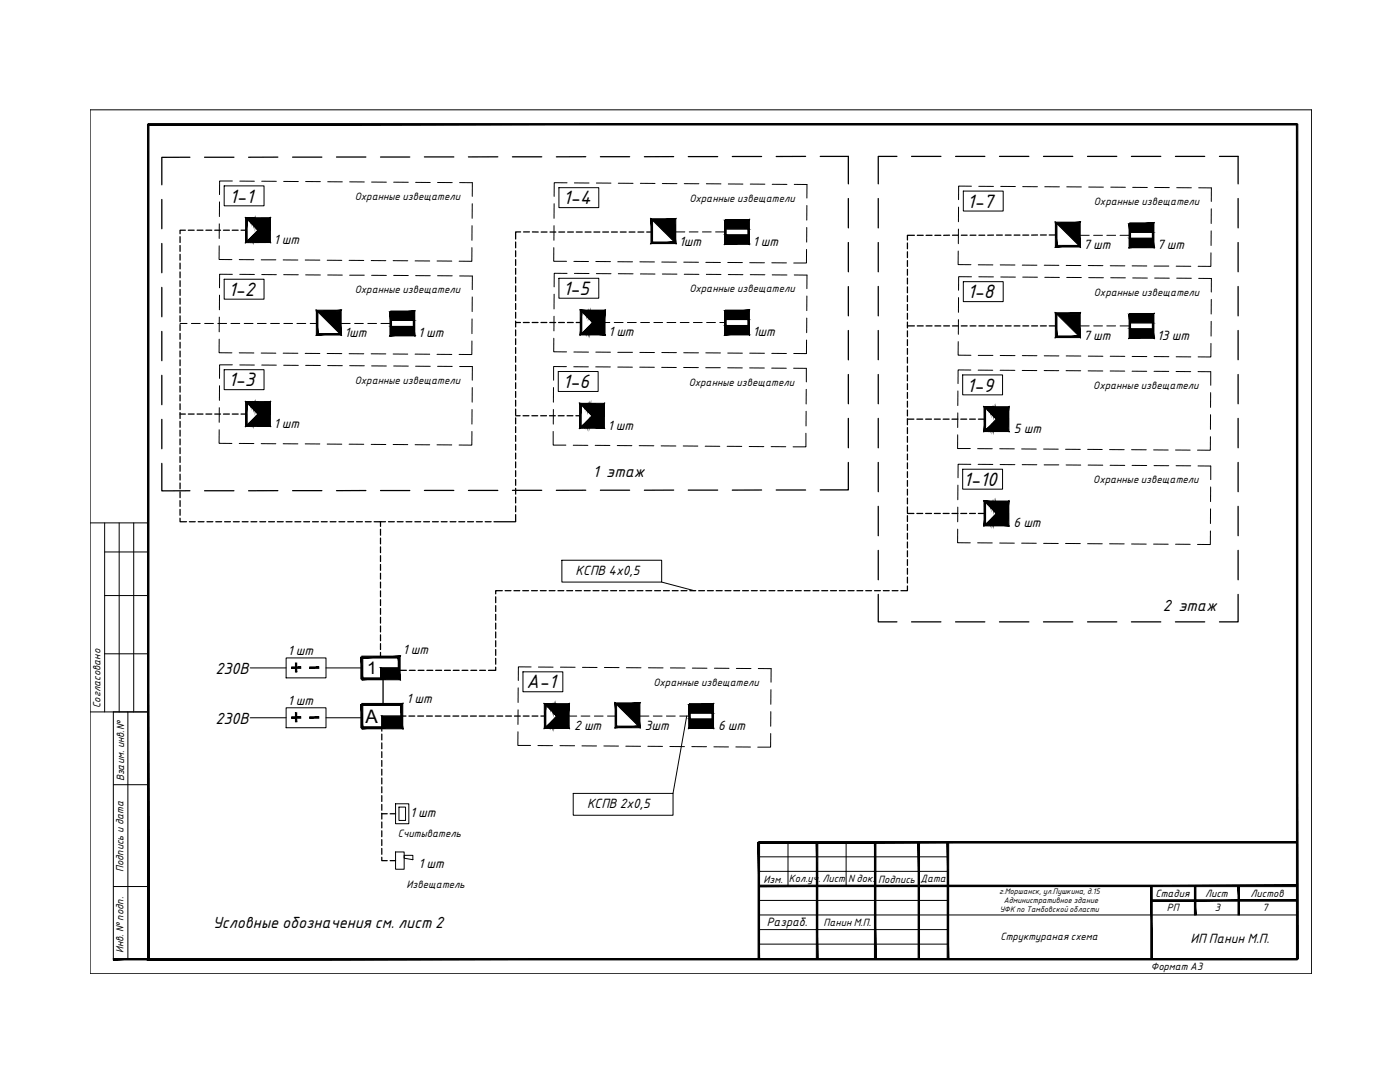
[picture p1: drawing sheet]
<svg xmlns="http://www.w3.org/2000/svg" width="279mm" height="216mm" viewBox="0 0 279 216" stroke-linecap="round" stroke-linejoin="round" font-family="sans-serif">
<!-- layer: DESC -->
<g fill="none" stroke="#000" stroke-width=".2">
<path d="M18 21.9h243.8v172.4h-243.8zM44.7 37.1h8v4h-8zM46.4 36.1h-2.6v2.7M47.9 36.1l2.9 .1M52.2 36.2h3M56.6 36.2h2.9M61 36.2h2.9M65.4 36.3h2.9M69.8 36.3h2.9M74.2 36.3l2.9 .1M78.6 36.4h2.9M82.9 36.4h3"/>
<path d="M87.3 36.4h2.9M91.7 36.4l2.6 .1-.1 2.7M111.5 37.5h8v3.9h-8zM113.2 36.5h-2.6v2.7M114.6 36.5h3M119 36.5h2.9M123.4 36.6h2.9M127.8 36.6h2.9M132.2 36.6h2.9M136.6 36.6l2.9 .1M141 36.7h2.9M145.3 36.7h3"/>
<path d="M149.7 36.7l2.9 .1M154.1 36.8h2.9M158.5 36.8h2.6l-.1 2.7M192.2 38.1h8v4h-8zM193.9 37.2l-2.6-.1v2.7M195.3 37.2h3M199.7 37.2h2.9M204.1 37.2l2.9 .1M208.5 37.3h2.9M212.9 37.3h2.9M217.3 37.3h2.9M221.7 37.3l2.9 .1"/>
<path d="M226.1 37.4h2.9M230.4 37.4h3M234.8 37.5h3M239.2 37.5h2.6l-.1 2.7M43.7 49.1v2.7h2.6M43.8 44.7l-.1 2.9M43.8 40.3v2.9M43.8 58.9v2.9M44.7 55.7h8v4h-8zM46.4 54.7h-2.6v2.7M47.7 51.8h3M47.9 54.7l2.9 .1"/>
<path d="M52.1 51.8h2.9M52.2 54.8h3M56.5 51.9h3M56.6 54.8h2.9M60.9 51.9h2.9M61 54.8l2.9 .1M65.3 51.9l2.9 .1M65.4 54.9h2.9M69.7 52h2.9M69.8 54.9h2.9M74.1 52h2.9M74.2 54.9l2.9 .1"/>
<path d="M78.5 52h2.9M78.6 55h2.9M82.8 52.1h3M82.9 55h3M87.2 52.1h3M87.3 55h2.9M91.7 55.1h2.6l-.1 2.7M94.2 49.4v2.7h-2.6M94.2 45v2.9M94.2 40.6v3M94.2 59.3v2.9M110.5 49.4v2.7h2.6"/>
<path d="M110.6 45l-.1 2.9M110.6 40.6v3M110.6 58.7v2.9M111.5 55.5h8v4h-8zM113.2 54.6l-2.6-.1v2.7M114.5 52.2h2.9M114.6 54.6h3M118.9 52.2h2.9M119 54.6h2.9M123.3 52.2h2.9M123.4 54.6h2.9M127.7 52.2l2.9 .1"/>
<path d="M127.8 54.7h2.9M132.1 52.3h2.9M132.2 54.7h2.9M134.7 46.3h2M136.5 52.3h2.9M136.6 54.7h2.9M137.6 46.3h1.7M140.2 46.3h1.7M140.9 52.4h2.9M141 54.7l2.9 .1M142.8 46.3h2M144.8 44h4.6v1.7h-4.6z"/>
<path d="M144.8 46.9h4.6v1.7h-4.6zM145.2 52.4h3M145.3 54.8h3M149.6 52.4h3M149.7 54.8h2.9M154 52.4l2.9 .1M154.1 54.8l2.9 .1M158.5 54.9h2.6l-.1 2.7M161 49.8l-.1 2.7h-2.5M161 45.4v2.9M161 41v2.9M161 59.1v2.9"/>
<path d="M191.2 50.1v2.7h2.6M191.3 45.7v2.9M191.3 41.3v2.9M191.3 59.4v2.9M192.2 56.2h8v4h-8zM193.9 55.2h-2.6v2.7M195.2 52.8l3 .1M195.3 55.2l3 .1M199.6 52.9h3M199.7 55.3h2.9M204 52.9h2.9M204.1 55.3h2.9"/>
<path d="M208.4 52.9h2.9M208.5 55.3l2.9 .1M212.8 53h2.9M212.9 55.4h2.9M215.4 47h2M217.2 53h2.9M217.3 55.4h2.9M218.3 47h1.7M220.9 47h1.7M221.6 53l2.9 .1M221.7 55.4h2.9M223.5 47h2"/>
<path d="M225.5 44.6h4.6v1.8h-4.6zM225.5 47.5h4.6v1.8h-4.6zM225.9 53.1h3M226.1 55.5h2.9M230.3 53.1h3M230.4 55.5h3M234.7 53.1h3M234.8 55.5h3M239.2 55.5l2.6 .1-.1 2.7M241.7 50.4v2.8l-2.6-.1M241.7 46.1v2.9M241.7 41.7v2.9"/>
<path d="M241.7 59.7v3M35.9 64.5h1.4M38.2 64.5h1.8M40.8 64.5h1.8M43.5 64.5h1.7M43.7 67.7v2.7h2.6M43.8 63.3l-.1 2.9M43.8 77v2.9M44.7 73.8h8v4h-8zM46.1 64.5h1.8M46.4 72.8h-2.6v2.7M47.7 70.4h3"/>
<path d="M47.9 72.8h2.9M48.7 64.5h1.8M51.4 64.5h1.7M52.1 70.4l2.9 .1M52.2 72.8l3 .1M54 64.5h1.8M56.5 70.5h3M56.6 72.9h2.9M56.6 64.5h1.8M59.3 64.5h1.7M60.9 70.5h2.9M61 72.9h2.9"/>
<path d="M61.9 64.5h1.4M65.3 70.5l2.9 .1M65.4 72.9l2.9 .1M67.9 64.5h2M69.7 70.6h2.9M69.8 73h2.9M70.8 64.5h1.7M73.4 64.5h1.8M74.1 70.6h2.9M74.2 73h2.9M76 64.5h2M78 62.2h4.6v1.7h-4.6z"/>
<path d="M78 65.1h4.6v1.8h-4.6zM78.5 70.6l2.9 .1M78.6 73l2.9 .1M82.8 70.7h3M82.9 73.1h3M87.2 70.7h3M87.3 73.1h2.9M91.7 73.1h2.6l-.1 2.8M94.2 68v2.7h-2.6M94.2 63.6v3M94.2 77.3v2.9M110.5 77.3l-.1 2.9"/>
<path d="M110.5 67.5v2.7h2.6M110.6 63.1l-.1 2.9M111.4 74.1h8v4h-8zM113 73.2l-2.5-.1v2.8M114.5 73.2h2.9M114.5 70.2l2.9 .1M118.9 73.2h2.9M118.9 70.3h2.9M120.6 64.4h1.1M122.6 64.4h1.7M123.3 70.3h2.9M123.3 73.2l2.9 .1"/>
<path d="M125.2 64.4h1.8M127.7 73.3h2.9M127.7 70.3h2.9M127.9 64.4h1.7M130.5 64.4h1.7M132.1 73.3h2.9M132.1 70.3l2.9 .1M133.1 64.4h1.8M135.8 64.4h1.7M136.4 73.3h3M136.5 70.4h2.9M138.4 64.4h1.7"/>
<path d="M140.8 73.4h3M140.9 70.4h2.9M141 64.4h1.8M143.7 64.4h1.1M144.8 62h4.6v1.8h-4.6zM144.8 64.9h4.6v1.8h-4.6zM145.2 73.4h2.9M145.2 70.4l3 .1M149.6 73.4h2.9M149.6 70.5h3M154 73.5h2.9M154 70.5h2.9"/>
<path d="M158.4 73.5h2.5v2.7M160.9 77.7v2.9M161 67.8l-.1 2.8-2.5-.1M161 63.5v2.9M191.2 78l-.1 2.9M191.2 68.2v2.7h2.6M191.3 63.8v2.9M192.1 74.8h8v4h-8zM193.8 73.8h-2.6v2.7M195.2 73.9h2.9M195.2 70.9h3M199.6 73.9h2.9"/>
<path d="M199.6 70.9l3 .1M204 73.9h2.9M204 71h2.9M208.4 73.9l2.9 .1M208.4 71h2.9M212.8 74h2.9M212.8 71h2.9M215.4 65h2M217.2 74h2.9M217.2 71.1h2.9M218.3 65h1.7M220.9 65h1.7"/>
<path d="M221.5 74h3M221.6 71.1h2.9M223.5 65h2M225.5 62.7h4.6v1.7h-4.6zM225.5 65.6h4.6v1.8h-4.6zM225.9 74.1h2.9M225.9 71.1h3M230.3 74.1h2.9M230.3 71.1l3 .1M234.7 74.1l2.9 .1M234.7 71.2h3M239.1 74.2h2.5v2.7"/>
<path d="M241.6 78.3v3M241.7 68.5v2.7h-2.6M241.7 64.1v3M43.7 85.8v2.7h2.6M43.8 81.4l-.1 2.9M47.7 88.5h3M52.1 88.5h2.9M56.5 88.5l3 .1M60.9 88.6h2.9M65.3 88.6h2.9M69.7 88.6l2.9 .1M74.1 88.7h2.9"/>
<path d="M78.5 88.7h2.9M82.8 88.7l3 .1M87.2 88.8h3M94.2 86.1v2.7h-2.6M94.2 81.7v2.9M110.4 86.1v2.7h2.5M110.4 81.7v2.9M114.4 88.8l2.9 .1M118.8 88.9h2.9M123.2 88.9h2.9M127.6 88.9h2.9M131.9 89h3"/>
<path d="M136.3 89h3M140.7 89l3 .1M145.1 89.1h2.9M149.5 89.1h2.9M153.9 89.1h2.9M160.8 86.5v2.7h-2.5M160.9 82.1v2.9M191.1 86.8v2.7h2.5M191.1 82.4v2.9M191.2 96.8l-.1 2.9M192.1 93.6h8v4h-8zM193.8 92.7l-2.6-.1v2.7"/>
<path d="M195.1 89.5h2.9M195.2 92.7h2.9M199.5 89.5l2.9 .1M199.6 92.7h2.9M203.9 89.6h2.9M204 92.7h2.9M208.3 89.6h2.9M208.4 92.8h2.9M212.7 89.6l2.9 .1M212.8 92.8h2.9M217.1 89.7h2.9M217.2 92.8h2.9"/>
<path d="M221.4 89.7h3M221.5 92.8l3 .1M225.8 89.7l3 .1M225.9 92.9h2.9M230.2 89.8h2.9M230.3 92.9h2.9M234.6 89.8h2.9M234.7 92.9h2.9M239.1 93h2.5v2.7M241.6 87.1l-.1 2.7h-2.5M241.6 82.7v3M241.6 97.2v2.9"/>
<path d="M18 104.3h11.6M20.9 104.3v37.8M20.9 110.1h8.7M20.9 118.8h8.7M23.8 104.3v37.8M26.7 104.3v37.8M112.1 111.8h20v4.3h-20zM132.1 116.1l6.4 1.8M191.1 105.6v2.7h2.5M191.1 101.2v2.9M195.1 108.3h2.9M199.5 108.4h2.9"/>
<path d="M203.9 108.4h2.9M208.3 108.4h2.9M212.7 108.4l2.9 .1M217.1 108.5h2.9M221.4 108.5h3M225.8 108.5l3 .1M230.2 108.6h2.9M234.6 108.6h2.9M241.6 105.9l-.1 2.8-2.5-.1M241.6 101.5v3M20.9 130.5h8.7M49.9 133.3h7.2"/>
<path d="M57.1 131.3h8v4h-8zM65.1 133.3h7.1M75.9 135.5h.1M79.7 133.3h-3.8v2.2M103.4 137.3v2.9M104.4 134.1h7.9v3.9h-7.9zM106 133.1h-2.5l-.1 2.7M107.5 133.1h2.9M111.8 133.1h3M116.2 133.2h3M120.6 133.2h2.9M125 133.2l2.9 .1"/>
<path d="M129.4 133.3h2.9M133.8 133.3h2.9M138.2 133.3h2.9M142.6 133.3l2.9 .1M147 133.4h2.9M151.3 133.4h2.6v2.7M153.9 137.6l-.1 2.9M18 142.1h11.6M22.6 142.1v49.3M22.6 156.6h7M25.5 142.1v49.3M49.9 143.2h7.2"/>
<path d="M57.1 141.2h8v4h-8zM65.1 143.2h7.1M76.2 145.2h.1M80.2 142.9h-4v2.3M80.2 143.5h.1M103.4 146l-.1 2.7h2.6M103.4 141.6v3M107.4 148.8h2.9M111.8 148.8h2.9M113.4 142.9h1.7M114.4 158.3h19.9v4.4h-19.9zM116 142.9h1.7"/>
<path d="M116.1 148.8l3 .1M118.6 142.9h1.8M120.5 148.9h2.9M121.2 142.9h1.7M124.9 148.9h2.9M127.5 142.9h2M129.3 148.9h2.9M130.4 142.9h1.7M133 142.9h1.8M133.7 149h2.9M135.7 142.9h1.9M137 142.9l-2.7 15.4"/>
<path d="M137.6 140.6h4.6v1.7h-4.6zM137.6 143.5h4.6v1.7h-4.6zM138.1 149h2.9M142.5 149h2.9M146.8 149l3 .1M153.8 146.4v2.7h-2.6M153.8 142v2.9M22.6 176.9h7M78.9 160.4h2.7v4h-2.7zM78.9 170h1.8v3.4h-1.8zM79.6 161h1.3v2.7h-1.3zM80.7 170.7h1.7v.8l-1.7-.3z"/>
<path d="M151.4 171h37.8M151.4 173.9h37.8M151.4 179.7h37.8M157.3 168.1v8.7M168.9 168.1v8.7M151.4 182.6h107.4M151.4 188.4h37.8M151.4 185.5h37.8"/>
</g>
<g fill="#000" stroke="#000" stroke-width=".2">
<path d="M130.2 43.9h4.4v4.4zM210.9 44.6h4.4v4.4zM63.4 62.2h4.4v4.4zM210.9 62.7h4.4v4.4zM123 140.6h4.4v4.3z"/>
<path d="M29.4 24.8l.3 166.5v-166.5zM29.4 24.8l.3 166.5-.3 .2zM29.4 191.5l229.5-.2h-229.2zM29.4 191.5l229.5-.2v.2z"/>
<path d="M29.6 24.9h229.3v-.2zM29.6 24.7h229.3l-229.3 .2z"/>
<path d="M49.8 43.7h.3l-.3 .4zM50.1 43.7l-.3 .4h.3z"/>
<path d="M50.1 43.7h.3l-.3 .7zM50.4 43.7l-.3 .7h.3z"/>
<path d="M50.1 47.8v.3h-.3zM49.8 47.8v.3l.3-.3z"/>
<path d="M50.3 43.7h.4l-.4 .9zM50.7 43.7l-.4 .9h.4z"/>
<path d="M50.4 47.5v.7h-.3zM50.1 47.5v.7l.3-.7z"/>
<path d="M50.6 43.7h.4l-.4 1.2zM51 43.7l-.4 1.2h.4z"/>
<path d="M50.7 47.2v1h-.3zM50.3 47.2l.1 1 .3-1z"/>
<path d="M50.9 43.7h.3l-.3 1.6zM51.2 43.7l-.3 1.6 .3-.1z"/>
<path d="M51 46.9v1.3h-.4zM50.6 46.9v1.3l.4-1.3z"/>
<path d="M51.2 43.7h.4l-.4 1.8zM51.6 43.7l-.4 1.8h.4z"/>
<path d="M51.3 46.6v1.6h-.3zM51 46.6v1.6l.3-1.6z"/>
<path d="M51.5 43.7h.3l-.3 4.4zM51.8 43.7l-.3 4.4h.3z"/>
<path d="M51.6 46.3v1.8h-.4zM51.2 46.3v1.8l.4-1.8z"/>
<path d="M51.6 45.9l.2 .2-2.5 2zM49.3 48.1l.3 .2 2.2-2.2z"/>
<path d="M49.6 43.5l2.2 2.3-.2 .2zM49.4 43.8l2.2 2.2-2-2.5z"/>
<path d="M51.8 43.7h.3l-.3 4.4zM52.1 43.7l-.3 4.4h.3z"/>
<path d="M52.1 43.7h.3l-.3 4.4zM52.4 43.7l-.3 4.4h.3z"/>
<path d="M52.4 43.7h.3l-.3 4.4zM52.7 43.7l-.3 4.4h.3z"/>
<path d="M52.7 43.7h.3l-.3 4.4zM53 43.7l-.3 4.4h.3z"/>
<path d="M53 43.7h.3l-.3 4.4zM53.3 43.7l-.3 4.4h.3z"/>
<path d="M53.3 43.7h.4l-.4 4.4zM53.7 43.7l-.4 4.4h.4z"/>
<path d="M54 43.4v5l-.3-.3zM54 43.4l-.3 .4v4.3zM49 43.5l5-.1-.3 .4zM49 43.5l.3 .3h4.4zM49 43.5l.3 .3-.3 4.6zM49.3 43.8l-.3 4.6 .3-.3zM49 48.4l.3-.3 4.7 .3zM49.3 48.1l4.7 .3-.3-.3z"/>
<path d="M129.9 43.7l.3 .3 4.7-.3zM130.2 44l4.7-.3-.3 .3zM134.9 43.7l-.3 .3 .3 4.6zM134.6 44l.3 4.6-.3-.3zM129.9 48.6h5l-.3-.3zM129.9 48.6l.3-.3h4.4zM129.9 43.7v4.9l.3-.3zM129.9 43.7l.3 .3v4.3z"/>
<path d="M144.8 43.8v.3l4.8-.3zM144.8 44.1l4.8-.3-.3 .3zM149.6 43.8l-.3 .3 .3 4.7zM149.3 44.1l.3 4.7-.3-.3zM144.6 48.8h5l-.3-.3zM144.6 48.8l.3-.3h4.4zM144.6 44v4.8l.3-.3zM144.6 44h.3v4.5z"/>
<path d="M144.8 44l4.6 1.7v-1.7zM144.8 44l4.6 1.7h-4.6z"/>
<path d="M144.8 46.9l4.6 1.7v-1.7zM144.8 46.9l4.6 1.7h-4.6z"/>
<path d="M210.6 44.3l.3 .3 4.7-.3zM210.9 44.6l4.7-.3-.3 .3zM215.6 44.3l-.3 .3 .3 4.7zM215.3 44.6l.3 4.7-.3-.3zM210.6 49.3h5l-.3-.3zM210.6 49.3l.3-.3h4.4zM210.6 44.3v5l.3-.3zM210.6 44.3l.3 .3v4.4z"/>
<path d="M225.5 44.5v.3l4.8-.3zM225.5 44.8l4.8-.3-.3 .3zM230.3 44.5l-.3 .3 .3 4.6zM230 44.8l.3 4.6-.3-.3zM225.3 49.4h5l-.3-.3zM225.3 49.4l.3-.3h4.4zM225.3 44.6v4.8l.3-.3zM225.3 44.6h.3v4.5z"/>
<path d="M225.5 44.6l4.6 1.8v-1.8zM225.5 44.6l4.6 1.8h-4.6z"/>
<path d="M225.5 47.5l4.6 1.8v-1.8zM225.5 47.5l4.6 1.8h-4.6z"/>
<path d="M63.1 61.9l.4 .3 4.6-.3zM63.5 62.2l4.6-.3-.3 .3zM68.1 61.9l-.3 .3 .3 4.7zM67.8 62.2l.3 4.7-.3-.3zM63.1 66.9h5l-.3-.3zM63.1 66.9l.4-.3h4.3zM63.1 61.9v5l.4-.3zM63.1 61.9l.4 .3v4.4z"/>
<path d="M78 62.1v.3l4.8-.3zM78 62.4l4.8-.3-.3 .3zM82.8 62.1l-.3 .3 .3 4.6zM82.5 62.4l.3 4.6-.3-.3zM77.8 67h5l-.3-.3zM77.8 67l.3-.3h4.4zM77.8 62.2v4.8l.3-.3zM77.8 62.2h.3v4.5z"/>
<path d="M78 62.2l4.6 1.7v-1.7zM78 62.2l4.6 1.7h-4.6z"/>
<path d="M78 65.1l4.6 1.8v-1.8zM78 65.1l4.6 1.8h-4.6z"/>
<path d="M116.6 62.1h.3l-.3 .4zM116.9 62.1l-.3 .4h.3z"/>
<path d="M116.9 62.2h.3l-.3 .6zM117.2 62.2l-.3 .6h.3z"/>
<path d="M116.9 66.2v.4h-.3zM116.6 66.2v.4l.3-.4z"/>
<path d="M117.2 62.2h.2l-.2 .9zM117.4 62.2l-.2 .9h.2z"/>
<path d="M117.2 65.9v.7h-.3zM116.9 65.9v.7l.3-.7z"/>
<path d="M117.4 62.1h.3l-.3 1.2zM117.7 62.1l-.3 1.2h.3z"/>
<path d="M117.4 65.7v.9h-.2zM117.2 65.7v.9l.2-.9z"/>
<path d="M117.7 62.1h.3l-.3 1.6zM118 62.1l-.3 1.6h.3z"/>
<path d="M117.7 65.3v1.3h-.3zM117.4 65.3v1.3l.3-1.3z"/>
<path d="M118 62.2h.3l-.3 1.8zM118.3 62.2l-.3 1.8h.3z"/>
<path d="M118.1 65.1v1.5h-.4zM117.7 65.1v1.5l.4-1.5z"/>
<path d="M118.3 62.1h.3l-.3 4.4zM118.6 62.1l-.3 4.4h.3z"/>
<path d="M118.3 64.7v1.8h-.3zM118 64.7v1.8l.3-1.8z"/>
<path d="M118.3 64.3l.3 .2-2.5 2zM116.1 66.5l.2 .2 2.3-2.2z"/>
<path d="M118.6 62.1h.3l-.3 4.4zM118.9 62.1l-.3 4.4h.3z"/>
<path d="M116.3 62l2.3 2.2-.3 .2zM116.3 62l-.2 .2 2.2 2.2z"/>
<path d="M118.9 62.1h.3l-.3 4.4zM119.2 62.1l-.3 4.4h.3z"/>
<path d="M119.2 62.1h.3l-.3 4.4zM119.5 62.1l-.3 4.4h.3z"/>
<path d="M119.5 62.1h.3l-.3 4.4zM119.8 62.1l-.3 4.4h.3z"/>
<path d="M119.8 62.1h.3l-.3 4.4zM120.1 62.1l-.3 4.4h.3z"/>
<path d="M120.1 62.1h.3l-.3 4.4zM120.4 62.1l-.3 4.4h.3z"/>
<path d="M120.7 61.9v4.9l-.2-.3zM120.7 61.9l-.3 .3 .1 4.3zM115.8 61.9h4.9l-.3 .3zM115.8 61.9l.3 .3h4.3zM115.8 61.9l.3 .3-.3 4.6zM116.1 62.2l-.3 4.6 .3-.3zM115.8 66.8l.3-.3 4.6 .3zM116.1 66.5l4.6 .3-.2-.3z"/>
<path d="M144.8 61.9v.3l4.8-.3zM144.8 62.2l4.8-.3-.3 .3zM149.6 61.9l-.3 .3 .3 4.6zM149.3 62.2l.3 4.6-.3-.3zM144.6 66.8h5l-.3-.3zM144.6 66.8l.3-.3h4.4zM144.6 62v4.8l.3-.3zM144.6 62h.3v4.5z"/>
<path d="M144.8 62l4.6 1.8v-1.8zM144.8 62l4.6 1.8h-4.6z"/>
<path d="M144.8 64.9l4.6 1.8v-1.8zM144.8 64.9l4.6 1.8h-4.6z"/>
<path d="M210.6 62.4l.3 .3 4.7-.3zM210.9 62.7l4.7-.3-.3 .3zM215.6 62.4l-.3 .3 .3 4.7zM215.3 62.7l.3 4.7-.3-.4zM210.6 67.4h5l-.3-.4zM210.6 67.4l.3-.4h4.4zM210.6 62.4v5l.3-.4zM210.6 62.4l.3 .3v4.3z"/>
<path d="M225.5 62.6v.3l4.8-.3zM225.5 62.9l4.8-.3-.3 .3zM230 62.9l.3 4.6v-4.9zM230 62.9l.3 4.6-.3-.3zM225.3 67.5h5l-.3-.3zM225.6 67.2h4.4l-4.7 .3zM225.3 62.7v4.8l.3-.3zM225.3 62.7h.3v4.5z"/>
<path d="M225.5 62.7l4.6 1.7v-1.7zM225.5 62.7l4.6 1.7h-4.6z"/>
<path d="M225.5 65.6l4.6 1.8v-1.8zM225.5 65.6l4.6 1.8h-4.6z"/>
<path d="M49.8 80.4h.3l-.3 .4zM50.1 80.4l-.3 .4h.3z"/>
<path d="M50.1 80.4h.3l-.3 .6zM50.4 80.4l-.3 .6h.3z"/>
<path d="M50.1 84.5v.3h-.3zM49.8 84.5v.3l.3-.3z"/>
<path d="M50.3 80.4h.4l-.4 .9zM50.7 80.4l-.4 .9h.4z"/>
<path d="M50.4 84.2v.6h-.3zM50.1 84.2v.6l.3-.6z"/>
<path d="M50.6 80.4h.4l-.4 1.2zM51 80.4l-.4 1.2h.4z"/>
<path d="M50.7 83.9v.9h-.3zM50.3 83.9l.1 .9 .3-.9z"/>
<path d="M50.9 80.4h.3l-.3 1.5zM51.2 80.4l-.3 1.5h.3z"/>
<path d="M51 83.6v1.2h-.4zM50.6 83.6v1.2l.4-1.2z"/>
<path d="M51.2 80.4h.4l-.4 1.8zM51.6 80.4l-.4 1.8h.4z"/>
<path d="M51.3 83.3v1.5h-.3zM51 83.3v1.5l.3-1.5z"/>
<path d="M51.5 80.4h.3l-.3 4.4zM51.8 80.4l-.3 4.4h.3z"/>
<path d="M51.6 83v1.8h-.4zM51.2 83v1.8l.4-1.8z"/>
<path d="M51.6 82.5l.2 .2-2.5 2.1zM49.3 84.8l.3 .2 2.2-2.3z"/>
<path d="M49.6 80.2l2.2 2.3-.2 .2zM49.4 80.4l2.2 2.3-2-2.5z"/>
<path d="M51.8 80.4h.3l-.3 4.4zM52.1 80.4l-.3 4.4h.3z"/>
<path d="M52.1 80.4h.3l-.3 4.4zM52.4 80.4l-.3 4.4h.3z"/>
<path d="M52.4 80.4h.3l-.3 4.4zM52.7 80.4l-.3 4.4h.3z"/>
<path d="M52.7 80.4h.3l-.3 4.4zM53 80.4l-.3 4.4h.3z"/>
<path d="M53 80.4h.3l-.3 4.4zM53.3 80.4l-.3 4.4h.3z"/>
<path d="M53.3 80.4h.4l-.4 4.4zM53.7 80.4l-.4 4.4h.4z"/>
<path d="M54 80.1v5l-.3-.3zM54 80.1l-.3 .3v4.4zM49 80.1h5l-.3 .3zM49 80.1l.3 .3h4.4zM49 80.1l.3 .3-.3 4.7zM49.3 80.4l-.3 4.7 .3-.3zM49 85.1l.3-.3 4.7 .3zM49.3 84.8l4.7 .3-.3-.3z"/>
<path d="M116.5 80.7h.3l-.3 .4zM116.8 80.7l-.3 .4h.3z"/>
<path d="M116.7 80.8h.4l-.4 .6zM117.1 80.8l-.4 .6h.4z"/>
<path d="M116.8 84.8v.4h-.3zM116.5 84.8v.4l.3-.4z"/>
<path d="M117 80.8h.3l-.3 .9zM117.3 80.8l-.3 .9h.3z"/>
<path d="M117 84.5v.7h-.3zM116.7 84.5v.7l.3-.7z"/>
<path d="M117.3 80.7h.3l-.3 1.3zM117.6 80.7l-.3 1.3h.3z"/>
<path d="M117.3 84.3v.9h-.3zM117 84.3v.9l.3-.9z"/>
<path d="M117.6 80.7h.3l-.3 1.6zM117.9 80.7l-.3 1.6h.3z"/>
<path d="M117.6 83.9v1.3h-.3zM117.3 83.9v1.3l.3-1.3z"/>
<path d="M117.9 80.8h.3l-.3 1.8zM118.2 80.8l-.3 1.8h.3z"/>
<path d="M117.9 83.7v1.5h-.3zM117.6 83.7v1.5l.3-1.5z"/>
<path d="M118.2 80.7h.3l-.3 4.5zM118.5 80.7l-.3 4.5h.3z"/>
<path d="M118.2 83.4v1.8h-.3zM117.9 83.4v1.8l.3-1.8z"/>
<path d="M118.2 82.9l.2 .2-2.4 2zM116 85.1l.2 .3 2.2-2.3z"/>
<path d="M118.4 80.7h.4l-.4 4.5zM118.8 80.7l-.4 4.5h.4z"/>
<path d="M116.2 80.6l2.2 2.2-.2 .2zM116.2 80.6l-.2 .2 2.2 2.2z"/>
<path d="M118.8 80.7h.3l-.3 4.5zM119.1 80.7l-.3 4.5h.3z"/>
<path d="M119.1 80.7h.3l-.3 4.5zM119.4 80.7l-.3 4.5h.3z"/>
<path d="M119.4 80.7h.3l-.3 4.5zM119.7 80.7l-.3 4.5h.3z"/>
<path d="M119.7 80.7h.3l-.3 4.5zM120 80.7l-.3 4.5h.3z"/>
<path d="M120 80.7h.3l-.3 4.5zM120.3 80.7l-.3 4.5h.3z"/>
<path d="M120.6 80.5v4.9l-.3-.3zM120.6 80.5l-.3 .3v4.3zM115.7 80.5h4.9l-.3 .3zM115.7 80.5l.3 .3h4.3zM115.7 80.5l.3 .3-.3 4.7zM116 80.8l-.3 4.7 .3-.4zM115.7 85.5l.3-.4 4.6 .3zM116 85.1l4.6 .3-.3-.3z"/>
<path d="M197.2 81.4h.3l-.3 .4zM197.5 81.4l-.3 .4h.3z"/>
<path d="M197.5 81.4h.3l-.3 .7zM197.8 81.4l-.3 .7h.3z"/>
<path d="M197.5 85.5v.4h-.3zM197.2 85.5v.4l.3-.4z"/>
<path d="M197.7 81.4h.3l-.3 1zM198 81.4l-.3 1h.3z"/>
<path d="M197.8 85.2v.7h-.3zM197.5 85.2v.7l.3-.7z"/>
<path d="M198 81.4h.3l-.3 1.2zM198.3 81.4l-.3 1.2h.3z"/>
<path d="M198 84.9v1h-.3zM197.7 84.9v1l.3-1z"/>
<path d="M198.3 81.4h.3l-.3 1.6zM198.6 81.4l-.3 1.6h.3z"/>
<path d="M198.3 84.6v1.3h-.3zM198 84.6v1.3l.3-1.3z"/>
<path d="M198.6 81.4h.3l-.3 1.9zM198.9 81.4l-.3 1.9 .3-.1z"/>
<path d="M198.6 84.3v1.6h-.3zM198.3 84.3v1.6l.3-1.6z"/>
<path d="M198.9 81.4h.3l-.3 4.4zM199.2 81.4l-.3 4.4h.3z"/>
<path d="M198.9 84v1.8h-.3zM198.6 84v1.8l.3-1.8z"/>
<path d="M198.9 83.6l.3 .2-2.5 2zM196.7 85.8l.2 .2 2.3-2.2z"/>
<path d="M199.2 81.4h.3l-.3 4.4zM199.5 81.4l-.3 4.4h.3z"/>
<path d="M196.9 81.3l2.3 2.2-.3 .2zM196.7 81.5l2.2 2.2-2-2.4z"/>
<path d="M199.5 81.4h.3l-.3 4.4zM199.8 81.4l-.3 4.4h.3z"/>
<path d="M199.8 81.4h.3l-.3 4.4zM200.1 81.4l-.3 4.4h.3z"/>
<path d="M200.1 81.4h.3l-.3 4.4zM200.4 81.4l-.3 4.4h.3z"/>
<path d="M200.4 81.4h.3l-.3 4.4zM200.7 81.4l-.3 4.4h.3z"/>
<path d="M200.7 81.4h.3l-.3 4.4zM201 81.4l-.3 4.4h.3z"/>
<path d="M201.3 81.2l.1 4.9-.4-.3zM201.3 81.2l-.3 .3v4.3zM196.4 81.2h4.9l-.3 .3zM196.4 81.2l.3 .3h4.3zM196.4 81.2l.3 .3-.3 4.6zM196.7 81.5l-.3 4.6 .3-.3zM196.4 86.1l.3-.3 4.7 .3zM196.7 85.8l4.7 .3-.4-.3z"/>
<path d="M197.2 100.2h.3l-.3 .4zM197.5 100.2l-.3 .4h.3z"/>
<path d="M197.5 100.2h.3l-.3 .7zM197.8 100.2l-.3 .7h.3z"/>
<path d="M197.5 104.3v.4h-.3zM197.2 104.3v.4l.3-.4z"/>
<path d="M197.7 100.2h.3l-.3 1zM198 100.2l-.3 1h.3z"/>
<path d="M197.8 104v.7h-.3zM197.5 104v.7l.3-.7z"/>
<path d="M198 100.2h.3l-.3 1.2zM198.3 100.2l-.3 1.2h.3z"/>
<path d="M198 103.8v.9h-.3zM197.7 103.8v.9l.3-.9z"/>
<path d="M198.3 100.2h.3l-.3 1.6zM198.6 100.2l-.3 1.6h.3z"/>
<path d="M198.3 103.4v1.3h-.3zM198 103.4v1.3l.3-1.3z"/>
<path d="M198.6 100.2h.3l-.3 1.9zM198.9 100.2l-.3 1.9h.3z"/>
<path d="M198.6 103.2v1.5h-.3zM198.3 103.2v1.5l.3-1.5z"/>
<path d="M198.9 100.2h.3l-.3 4.4zM199.2 100.2l-.3 4.4h.3z"/>
<path d="M198.9 102.8v1.8h-.3zM198.6 102.8v1.8l.3-1.8z"/>
<path d="M198.9 102.4l.3 .2-2.5 2zM196.7 104.6l.2 .2 2.3-2.2z"/>
<path d="M199.2 100.2h.3l-.3 4.4zM199.5 100.2l-.3 4.4h.3z"/>
<path d="M196.9 100.1l2.3 2.2-.3 .2zM196.7 100.3l2.2 2.2-2-2.4z"/>
<path d="M199.5 100.2h.3l-.3 4.4zM199.8 100.2l-.3 4.4h.3z"/>
<path d="M199.8 100.2h.3l-.3 4.4zM200.1 100.2l-.3 4.4h.3z"/>
<path d="M200.1 100.2h.3l-.3 4.4zM200.4 100.2l-.3 4.4h.3z"/>
<path d="M200.4 100.2h.3l-.3 4.4zM200.7 100.2l-.3 4.4h.3z"/>
<path d="M200.7 100.2h.3l-.3 4.4zM201 100.2l-.3 4.4h.3z"/>
<path d="M201.3 100l.1 4.9-.4-.3zM201.3 100l-.3 .3v4.3zM196.4 100h4.9l-.3 .3zM196.4 100l.3 .3h4.3zM196.4 100l.3 .3-.3 4.6zM196.7 100.3l-.3 4.6 .3-.3zM196.7 104.6l4.7 .3h-5zM196.7 104.6l4.7 .3-.4-.3z"/>
<path d="M58.2 133.1v.3l1.8-.3zM58.2 133.4l1.8-.3v.3z"/>
<path d="M59 132.3l.2 1.8v-1.8zM59 132.3l.2 1.8h-.2z"/>
<path d="M61.8 133.1v.3l1.8-.3zM61.8 133.4l1.8-.3v.3z"/>
<path d="M72.2 130.9v.4l7.7-.4zM72.2 131.3l7.7-.4-.4 .4zM79.9 130.9l-.4 .4 .4 4.3zM79.5 131.3l.4 4.3-.4-.3zM72.2 135.6h7.7l-.4-.3zM72.2 135.3h7.3l-7.3 .3z"/>
<path d="M72 131.1l.4 4.4v-4.4zM72 131.1l.4 4.4h-.4z"/>
<path d="M75.9 133.3l3.8 2.2v-2.2zM75.9 133.3l3.8 2.2h-3.8z"/>
<path d="M58.2 143v.3l1.8-.3zM58.2 143.3l1.8-.3v.3z"/>
<path d="M59 142.2l.2 1.8v-1.8zM59 142.2l.2 1.8h-.2z"/>
<path d="M61.8 143v.3l1.8-.3zM61.8 143.3l1.8-.3v.3z"/>
<path d="M72.2 140.4v.4l8.2-.4zM72.2 140.8l8.2-.4-.4 .4zM80 140.8l.4 4.6v-5zM80 140.8l.4 4.6-.4-.4zM72.2 145.4h8.2l-.4-.4zM72.2 145h7.8l-7.8 .4z"/>
<path d="M72 140.6l.4 4.6v-4.6zM72 140.6l.4 4.6h-.4z"/>
<path d="M76.2 142.9l4 2.3v-2.3zM76.2 142.9l4 2.3h-4z"/>
<path d="M109.4 140.7h.3l-.3 .3zM109.7 140.7l-.3 .3h.3z"/>
<path d="M109.7 140.7h.3l-.3 .6zM110 140.7l-.3 .6h.3z"/>
<path d="M109.7 144.8v.3h-.3zM109.4 144.8v.3l.3-.3z"/>
<path d="M110 140.7h.3l-.3 .9zM110.3 140.7l-.3 .9h.3z"/>
<path d="M110 144.5v.6h-.3zM109.7 144.5v.6l.3-.6z"/>
<path d="M110.3 140.7h.3l-.3 1.2zM110.6 140.7l-.3 1.2h.3z"/>
<path d="M110.3 144.2v.9h-.3zM110 144.2v.9l.3-.9z"/>
<path d="M110.5 140.7h.4l-.4 1.5zM110.9 140.7l-.4 1.5h.4z"/>
<path d="M110.6 143.9v1.2h-.3zM110.3 143.9v1.2l.3-1.2z"/>
<path d="M110.8 140.7h.4l-.3 1.8zM111.2 140.7l-.3 1.8h.3z"/>
<path d="M110.9 143.6v1.5h-.3zM110.6 143.6v1.5l.3-1.5z"/>
<path d="M111.1 140.7h.3l-.3 4.4zM111.4 140.7l-.3 4.4h.3z"/>
<path d="M111.2 143.3v1.8h-.3zM110.9 143.3v1.8l.3-1.8z"/>
<path d="M111.2 142.8l.2 .2-2.4 2.1zM109 145.1l.2 .2 2.2-2.3z"/>
<path d="M111.4 140.7h.3l-.3 4.4zM111.7 140.7l-.3 4.4h.3z"/>
<path d="M109.2 140.5l2.2 2.3-.2 .2zM109 140.7l2.2 2.3-2-2.5z"/>
<path d="M111.7 140.7h.3l-.3 4.4zM112 140.7l-.3 4.4h.3z"/>
<path d="M112 140.7h.3l-.3 4.4zM112.3 140.7l-.3 4.4h.3z"/>
<path d="M112.3 140.7h.3l-.3 4.4zM112.6 140.7l-.3 4.4h.3z"/>
<path d="M112.6 140.7h.4l-.4 4.4zM113 140.7l-.4 4.4h.4z"/>
<path d="M112.9 140.7h.4l-.3 4.4zM113.3 140.7l-.3 4.4h.3z"/>
<path d="M113.6 140.4v5l-.3-.3zM113.6 140.4l-.3 .3v4.4zM108.6 140.4h5l-.3 .3zM108.6 140.4l.3 .3h4.4zM108.6 140.4l.3 .3-.3 4.7zM108.9 140.7l-.3 4.7 .3-.3zM108.6 145.4l.3-.3 4.7 .3zM108.9 145.1l4.7 .3-.3-.3z"/>
<path d="M122.8 140.3l.3 .3 4.6-.3zM123.1 140.6l4.6-.3-.3 .3zM127.7 140.3l-.3 .3 .3 4.6zM127.4 140.6l.3 4.6-.3-.3zM122.8 145.2h4.9l-.3-.3zM123.1 144.9h4.3l-4.6 .3zM122.8 140.3v4.9l.3-.3zM122.8 140.3l.3 .3v4.3z"/>
<path d="M137.6 140.4v.3l4.8-.3zM137.6 140.7l4.8-.3-.3 .3zM142.4 140.4l-.3 .3 .3 4.7zM142.1 140.7l.3 4.7-.3-.3zM137.4 145.4h5l-.3-.3zM137.4 145.4l.3-.3h4.4zM137.4 140.6v4.8l.3-.3zM137.4 140.6h.3v4.5z"/>
<path d="M137.6 140.6l4.6 1.7v-1.7zM137.6 140.6l4.6 1.7h-4.6z"/>
<path d="M137.6 143.5l4.6 1.7v-1.7zM137.6 143.5l4.6 1.7h-4.6z"/>
<path d="M151.4 176.6v.3l107.4-.3zM151.4 176.9l107.4-.3v.3z"/>
<path d="M151.4 167.9v.3l107.4-.3zM151.4 168.2l107.4-.3v.3z"/>
<path d="M151.3 168.1l.3 23.2v-23.2zM151.3 168.1l.3 23.2h-.3z"/>
<path d="M162.9 168.1l.3 23.3v-23.3zM162.9 168.1l.3 23.3h-.3z"/>
<path d="M174.5 168.1l.3 23.2v-23.2zM174.5 168.1l.3 23.2h-.3z"/>
<path d="M183.2 168.1l.3 23.2v-23.2zM183.2 168.1l.3 23.2h-.3z"/>
<path d="M189 168.1l.3 23.2v-23.2zM189 168.1l.3 23.2h-.3z"/>
<path d="M229.8 179.5v.3l29-.3zM229.8 179.8l29-.3v.3z"/>
<path d="M22.6 191.3v.2l7-.2zM22.6 191.5l7-.2v.2z"/>
<path d="M229.7 176.8v14.6h.2zM229.7 176.8h.2v14.6z"/>
<path d="M238.4 176.8v5.8h.3zM238.4 176.8h.3v5.8z"/>
<path d="M247.1 176.8v5.8h.3zM247.1 176.8h.3v5.8z"/>
<path d="M258.7 24.8v166.6h.3zM258.7 24.8h.3v166.6z"/>
</g>
<!-- layer: BLK_12_THHN -->
<g fill="none" stroke="#000" stroke-width=".25">
<path d="M32.3 39.8v5.8M37.9 31.4h-5.6v5.5M40.8 31.4h5.9M55.4 31.4h-5.8M58.4 31.4h5.8M67.2 31.3h5.8M75.9 31.3h5.9M84.7 31.3h5.9M99.3 31.3h-5.8M102.3 31.3h5.8M116.9 31.3h-5.9M119.8 31.3h5.9"/>
<path d="M134.4 31.2l-5.8 .1M137.4 31.2h5.8M146.1 31.2h5.9M160.8 31.2h-5.9M163.7 31.2h5.6v5.5M169.3 39.6v5.9M175.3 39.6v5.9M179 31.2h-3.7v5.5M181.9 31.2h5.9M190.7 31.2h5.8M199.5 31.2h5.8M208.3 31.2h5.8"/>
<path d="M217 31.2h5.9M225.8 31.2h5.9M234.6 31.2h5.8M243.4 31.2h3.7v5.5M247.1 39.6v5.9M32.3 48.6v5.8M32.3 57.3v5.9M35.9 47.2v1.2M35.9 49v1.2M35.9 50.7v1.2M35.9 52.5v1.2M35.9 54.3v1.1"/>
<path d="M35.9 56v1.2M35.9 57.7v1.2M35.9 59.5v1.2M37 45.9h-1.1v.7M37.6 45.9h1.1M39.3 45.9h1.2M41.1 45.9h1.2M42.9 45.9h1.1M44.6 45.9h1.2M46.3 45.9h1.2M48.1 45.9h1.1M102.9 48.3v1.2"/>
<path d="M102.9 50v1.2M102.9 51.8v1.2M102.9 53.6v1.1M102.9 55.3v1.2M102.9 57.1v1.1M102.9 58.8v1.2M103.9 46.3h-1v1.4M104.5 46.3h1.2M106.2 46.3h1.2M108 46.3h1.2M109.8 46.3h1.1M111.5 46.3h1.2"/>
<path d="M113.3 46.3h1.1M115 46.3h1.2M116.8 46.3h1.2M118.5 46.3h1.2M120.3 46.3h1.1M122 46.3h1.2M123.8 46.3h1.2M125.6 46.3h1.1M127.3 46.3h1.2M129.1 46.3h1M169.3 48.4v5.8M169.3 57.2v5.8"/>
<path d="M175.3 48.4v5.8M175.3 57.2v5.8M181.1 48.5v1.1M181.1 50.2v1.2M181.1 52v1.2M181.1 53.7v1.2M181.1 55.5v1.2M181.1 57.2v1.2M181.1 59v1.2M182.5 47h-1.4v.9M183.1 47h1.1M184.8 47h1.2"/>
<path d="M186.6 47h1.2M189.5 46.9l-1.2 .1M190.1 46.9h1.2M191.8 46.9h1.2M193.6 46.9h1.2M195.4 46.9h1.1M198.3 46.9h-1.2M198.9 46.9h1.1M200.6 46.9h1.2M202.4 46.9h1.2M204.1 46.9h1.2M207.1 46.9h-1.2"/>
<path d="M207.6 46.9h1.2M209.4 46.9h1.4M247.1 48.4v5.8M247.1 57.2v5.8M32.3 66.1v5.9M32.3 74.9v5.9M35.9 61.3v1.1M35.9 63v1.2M35.9 64.8v1.1M35.9 66.5v1.2M35.9 68.3v1.2M35.9 70v1.2"/>
<path d="M35.9 71.8v1.2M35.9 73.6v1.1M35.9 75.3v1.2M35.9 77.1v1.1M35.9 78.8v1.2M102.9 60.6v1.2M102.9 62.3v1.2M102.9 64.1v1.1M102.9 65.8v1.2M102.9 67.6v1.2M102.9 69.3v1.2M102.9 71.1v1.2"/>
<path d="M102.9 72.9v1.1M102.9 74.6v1.2M102.9 76.4v1.1M102.9 78.1v1.2M102.9 79.9v1.2M102.9 64.4h1M104.5 64.4h1.1M106.2 64.4h1.2M108 64.4h1.1M109.7 64.4h1.2M111.5 64.4h1.1M113.2 64.4h1.2"/>
<path d="M115 64.4h.9M169.3 65.9v5.9M169.3 74.7v5.9M175.3 65.9v5.9M175.3 74.7v5.9M181.1 60.8v1.1M181.1 62.5v1.2M181.1 64.3v1.1M181.1 66v1.2M181.1 67.8v1.1M181.1 69.5v1.2M181.1 71.3v1.2"/>
<path d="M181.1 73.1v1.1M181.1 74.8v1.2M181.1 76.6v1.1M181.1 78.3v1.2M181.1 65h1.4M183.1 65h1.1M184.8 65h1.2M186.6 65h1.2M188.3 65h1.2M190.1 65h1.2M191.8 65h1.2M193.6 65h1.2"/>
<path d="M195.4 65h1.1M197.1 65h1.2M198.9 65h1.1M200.6 65h1.2M202.4 65h1.2M204.1 65h1.2M205.9 65h1.2M207.6 65h1.2M209.4 65h1.4M247.1 65.9v5.9M247.1 74.7v5.9M32.3 92.5v5.4h5.6"/>
<path d="M32.3 83.7v5.8M35.9 80.6v1.2M35.9 82.3v1.2M35.9 84.1v1.2M35.9 85.8v1.2M35.9 87.6v1.2M35.9 89.4v1.1M35.9 91.1v1.2M35.9 92.9v1.1M35.9 94.6v1.2M35.9 96.4v1.1M35.9 98.1v1.2"/>
<path d="M35.9 99.9v1.2M35.9 82.6h1.1M37.6 82.6h1.1M39.3 82.6h1.2M40.8 97.9h5.9M41.1 82.6h1.2M42.9 82.6h1.1M44.6 82.6h1.2M46.3 82.6h1.2M48.1 82.6h1.1M55.4 97.9h-5.8M58.4 97.9h5.8"/>
<path d="M73 97.9h-5.8M75.9 97.9h5.9M84.7 97.9h5.9M93.5 97.9h5.8M102.3 97.8h5.8M102.9 81.6v1.2M102.9 83.4v1.2M102.9 85.1v1.2M102.9 86.9v1.2M102.9 88.7v1.1M102.9 90.4v1.2M102.9 92.2v1.1"/>
<path d="M102.9 93.9v1.2M102.9 95.7v1.1M102.9 97.4v1.2M102.9 99.2v1.2M102.9 83h.9M104.4 83h1.2M106.1 83h1.2M107.9 83h1.2M109.7 83h1.1M111.4 83h1.2M113.2 83h1.1M114.9 83h.9"/>
<path d="M116.9 97.8h-5.9M119.8 97.8h5.9M134.4 97.8h-5.8M137.4 97.8h5.8M152 97.8h-5.9M154.9 97.8h5.9M169.3 92.3v5.5h-5.6M169.3 83.5v5.9M175.3 83.5v5.9M175.3 92.3v5.8M181.1 80.1v1.1M181.1 81.8v1.2"/>
<path d="M181.1 83.6v1.2M181.1 85.3v1.2M181.1 87.1v1.2M181.1 88.8v1.2M181.1 90.6v1.2M181.1 92.4v1.1M181.1 94.1v1.2M181.1 95.9v1.1M181.1 97.6v1.2M181.1 99.4v1.1M181.1 83.6h1.3M183 83.6h1.1"/>
<path d="M184.7 83.6h1.2M186.5 83.6h1.2M188.2 83.6h1.2M190 83.6h1.2M191.7 83.6h1.2M193.5 83.6h1.2M195.3 83.6h1.2M247.1 83.5v5.9M247.1 92.3v5.8M35.9 103.4v.7h1.3M35.9 101.6v1.2M37.8 104.1h1.2"/>
<path d="M39.6 104.1h1.1M41.3 104.1h1.2M43.1 104.1h1.1M44.8 104.1h1.2M46.6 104.1h1.1M48.3 104.1h1.2M50.1 104.1h1.2M51.9 104.1h1.1M53.6 104.1h1.2M55.3 104.1h1.2M57.1 104.1h1.2M58.9 104.1h1.1"/>
<path d="M60.6 104.1h1.2M62.4 104.1h1.1M64.1 104.1h1.2M65.9 104.1h1.1M67.6 104.1h1.2M69.4 104.1h1.2M71.2 104.1h1.1M72.9 104.1h1.2M74.7 104.1h1.2v.9M75.9 105.6v1.2M75.9 107.4v1.1M75.9 109.1v1.2"/>
<path d="M75.9 110.9v1.1M75.9 112.6v1.2M75.9 114.4v1.2M75.9 116.1v1.2M75.9 117.9v1.2M75.9 119.7v1.1M75.9 104.1h1M77.5 104.1h1.2M79.3 104.1h1.1M81 104.1h1.2M82.8 104.1h1.2M84.6 104.1h1.1"/>
<path d="M86.3 104.1h1.2M88.1 104.1h1.1M89.8 104.1h1.2M91.6 104.1h1.1M93.3 104.1h1.2M95.1 104.1h1.2M96.8 104.1h1.2M98.9 119.1v1.2M100.2 117.9h-1.3v.6M100.8 117.9h1.2M102.6 117.9h1.1M102.9 102.7v1.4h-4.3"/>
<path d="M102.9 101v1.1M104.3 117.9h1.2M106.1 117.9h1.1M107.8 117.9h1.2M109.6 117.9h1.2M111.4 117.9h1.1M113.1 117.9h1.2M114.9 117.9h1.1M116.6 117.9h1.2M118.4 117.9h1.1M120.1 117.9h1.2M121.9 117.9h1.2"/>
<path d="M123.6 117.9h1.2M125.4 117.9h1.1M127.1 117.9h1.2M128.9 117.9h1.2M130.7 117.9h1.1M132.4 117.9h1.2M134.2 117.9h1.1M135.9 117.9h1.2M137.7 117.9h1.1M139.4 117.9h1.2M141.2 117.9h1.2M142.9 117.9h1.2"/>
<path d="M144.7 117.9h1.2M146.4 117.9h1.2M148.2 117.9h1.2M150 117.9h1.1M151.7 117.9h1.2M153.5 117.9h1.1M155.2 117.9h1.2M157 117.9h1.2M158.7 117.9h1.2M160.5 117.9h1.2M162.3 117.9h1.1M164 117.9h1.2"/>
<path d="M165.7 117.9h1.2M167.5 117.9h1.2M169.3 117.9h1.1M171 117.9h1.2M172.8 117.9h1.1M174.5 117.9h1.2M175.3 118.6v5.5h3.7M175.3 101v5.9M175.3 109.8v5.9M176.3 117.9h1.2M178 117.9h1.2M181.1 116.9v1h-1.3"/>
<path d="M181.1 101.1v1.2M181.1 102.9v1.2M181.1 104.6v1.2M181.1 106.4v1.2M181.1 108.1v1.2M181.1 109.9v1.2M181.1 111.7v1.1M181.1 113.4v1.2M181.1 115.2v1.1M181.1 102.5h1.3M183 102.5h1.1M184.7 102.5h1.2"/>
<path d="M186.5 102.5h1.2M188.2 102.5h1.2M190 102.5h1.2M191.7 102.5h1.2M193.5 102.5h1.2M195.3 102.5h1.2M247.1 118.6v5.5h-3.7M247.1 101v5.9M247.1 109.8v5.9M75.9 121.4v1.2M75.9 123.2v1.1M75.9 124.9v1.2"/>
<path d="M75.9 126.7v1.2M75.9 128.4v1.2M75.9 130.2v.9M76.4 135.5v5.1M79.7 133.8h1.4M81.7 133.8h1.2M83.5 133.8h1.1M85.2 133.8h1.2M86.9 133.8h1.2M88.7 133.8h1.2M90.5 133.8h1.1M92.2 133.8h1.2"/>
<path d="M94 133.8h1.1M95.7 133.8h1.2M98.9 133.1v.7h-1.4M98.9 120.8v1.2M98.9 122.6v1.2M98.9 124.3v1.2M98.9 126.1v1.2M98.9 127.9v1.1M98.9 129.6v1.2M98.9 131.4v1.1M181.9 124.1h5.9M190.7 124.1h5.8"/>
<path d="M199.5 124.1h5.8M208.3 124.1h5.8M217 124.1h5.9M225.8 124.1h5.9M234.6 124.1h5.8M76.2 145.2v.7M76.2 146.5v1.1M76.2 148.2v1.2M76.2 150v1.2M76.2 151.8v1.1M76.2 153.5v1.2M76.2 155.2v1.2"/>
<path d="M76.2 157v1.2M76.2 158.8v1.1M80.2 142.9h.8M81.6 142.9h1.2M83.4 142.9h1.1M85.1 142.9h1.2M86.9 142.9h1.1M88.6 142.9h1.2M90.4 142.9h1.2M92.1 142.9h1.2M93.9 142.9h1.2M95.6 142.9h1.2"/>
<path d="M97.4 142.9h1.2M99.2 142.9h1.1M100.9 142.9h1.2M102.7 142.9h1.1M104.4 142.9h1.2M106.2 142.9h1.2M107.9 142.9h.9M76.2 171.1v.6h1.1M76.2 160.5v1.2M76.2 162.3v1.1M76.2 164v1.2M76.2 165.8v1.1"/>
<path d="M76.2 167.5v1.2M76.2 169.3v1.2M76.2 162.4h1.1M77.9 171.7h1M77.9 162.4h1"/>
</g>
<g font-size="3.7">
<text x="45.8" y="40.4">1-1</text>
<text x="112.4" y="40.8">1-4</text>
<text x="193" y="41.4">1-7</text>
<text x="45.6" y="59">1-2</text>
<text x="112.4" y="58.9">1-5</text>
<text x="193.1" y="59.5">1-8</text>
<text x="45.6" y="77.1">1-3</text>
<text x="112.3" y="77.5">1-6</text>
<text x="192.9" y="78.1">1-9</text>
<text x="192.3" y="96.9">1-10</text>
<text x="105.1" y="137.4">A-1</text>
<text x="73" y="144.2">A</text>
</g>
<text font-size="3.5" x="73.3" y="134.5">1</text>
<g font-size="3.1">
<text x="118.3" y="95.2">1 этаж</text>
<text x="232.1" y="121.9">2 этаж</text>
<text x="43" y="134.5">230В</text>
<text x="43" y="144.4">230В</text>
<text x="42.5" y="185.2">Условные обозначения см. лист 2</text>
</g>
<g font-size="2.6">
<text x="54.6" y="48.7">1 шт</text>
<text x="135.5" y="49.1">1шт</text>
<text x="150.2" y="49.1">1 шт</text>
<text x="216.2" y="49.7">7 шт</text>
<text x="230.9" y="49.7">7 шт</text>
<text x="68.8" y="67.3">1шт</text>
<text x="83.5" y="67.3">1 шт</text>
<text x="121.4" y="67.1">1 шт</text>
<text x="150.2" y="67.1">1шт</text>
<text x="216.2" y="67.8">7 шт</text>
<text x="230.9" y="67.8">13 шт</text>
<text x="54.6" y="85.4">1 шт</text>
<text x="121.3" y="85.8">1 шт</text>
<text x="202.3" y="86.4">5 шт</text>
<text x="202.3" y="105.2">6 шт</text>
<text x="114.9" y="114.6">КСПВ 4х0,5</text>
<text x="57.5" y="130.7">1 шт</text>
<text x="80.4" y="130.6">1 шт</text>
<text x="57.5" y="140.6">1 шт</text>
<text x="81.1" y="140.2">1 шт</text>
<text x="114.6" y="145.7">2 шт</text>
<text x="128.7" y="145.7">3шт</text>
<text x="143.3" y="145.7">6 шт</text>
<text x="117.2" y="161.2">КСПВ 2х0,5</text>
<text x="81.9" y="163">1 шт</text>
<text x="83.5" y="173.3">1 шт</text>
<text x="237.6" y="188.2">ИП Панин М.П.</text>
</g>
<text font-size="2.3" x="153" y="184.8">Разраб.</text>
<g font-size="2.1">
<text x="70.8" y="39.9">Охранные извещатели</text>
<text x="137.6" y="40.3">Охранные извещатели</text>
<text x="218.3" y="40.9">Охранные извещатели</text>
<text x="70.8" y="58.5">Охранные извещатели</text>
<text x="137.6" y="58.3">Охранные извещатели</text>
<text x="218.3" y="59">Охранные извещатели</text>
<text x="70.8" y="76.6">Охранные извещатели</text>
<text x="137.5" y="76.9">Охранные извещатели</text>
<text x="218.2" y="77.6">Охранные извещатели</text>
<text x="218.2" y="96.4">Охранные извещатели</text>
<text x="130.4" y="136.9">Охранные извещатели</text>
<text x="79.4" y="167">Считыватель</text>
<text x="81.1" y="177.3">Извещатель</text>
</g>
<g font-size="2">
<text x="20" y="141.2" transform="rotate(-90 20 141.2)">Cогласовано</text>
<text x="24.8" y="155.9" transform="rotate(-90 24.8 155.9)">Взаим. инв.№</text>
<text x="24.7" y="174.1" transform="rotate(-90 24.7 174.1)">Подпись и дата</text>
<text x="152.4" y="176.2">Изм.</text>
<text x="157.4" y="176">Кол.уч.</text>
<text x="164.1" y="176.1">Лист</text>
<text x="169.3" y="176.1">N док.</text>
<text x="175.3" y="176.2">Подпись</text>
<text x="183.7" y="176">Дата</text>
<text x="230.6" y="179">Стадия</text>
<text x="240.5" y="178.9">Лист</text>
<text x="249.6" y="178.9">Листов</text>
<text x="164.3" y="184.8">Панин М.П.</text>
<text x="232.8" y="181.7">РП</text>
<text x="242.4" y="181.7">3</text>
<text x="252" y="181.7">7</text>
<text x="24.7" y="190.2" transform="rotate(-90 24.7 190.2)">Инв. № подп.</text>
<text x="199.7" y="187.5">Структураная схема</text>
<text x="229.7" y="193.5">Формат А3</text>
</g>
<g font-size="1.5">
<text x="199.4" y="178.4">г.Моршанск, ул.Пушкина, д.15</text>
<text x="199.5" y="182.1">УФК по Тамбовской области</text>
<text x="200.3" y="180.2">Административное здание</text>
</g>
</svg>
